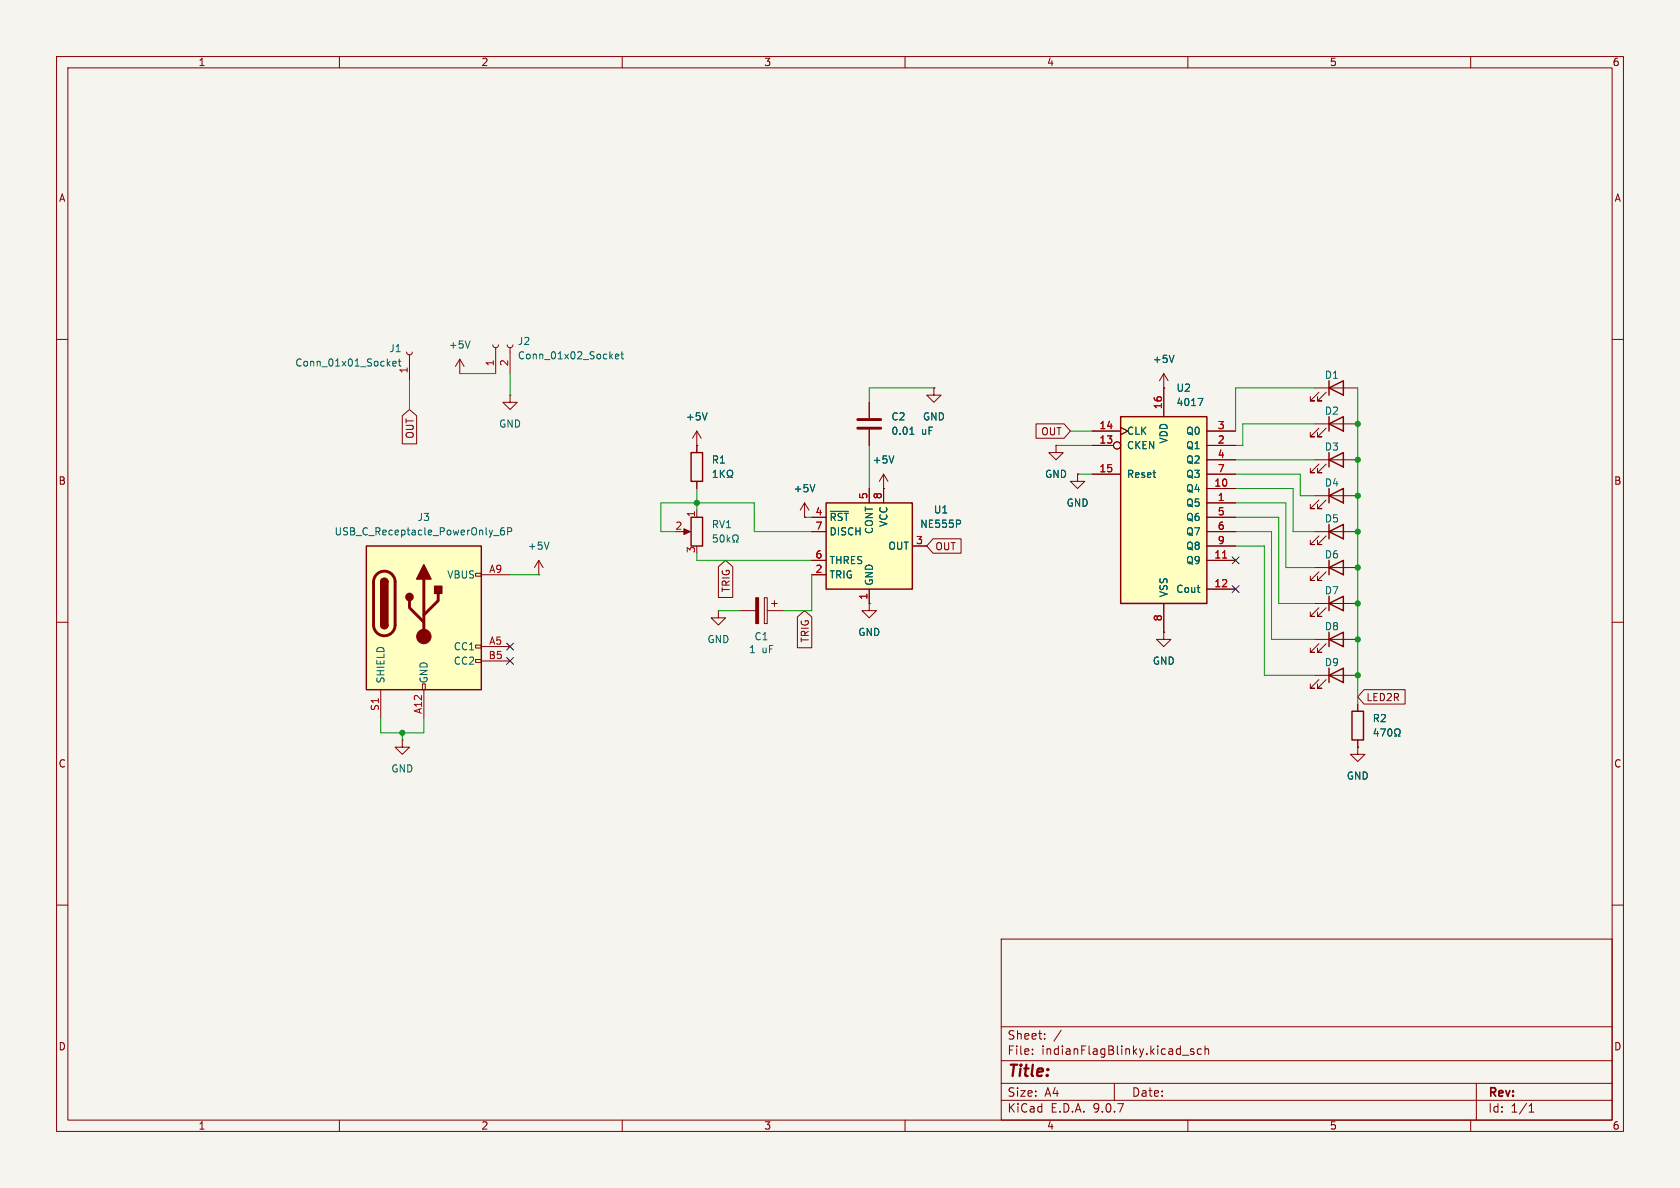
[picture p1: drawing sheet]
<svg xmlns="http://www.w3.org/2000/svg" width="297mm" height="210mm" viewBox="0 0 297 210" stroke-linecap="round" stroke-linejoin="round" font-family="sans-serif">
<path d="M0 0h297v210h-297z" fill="#f5f4ef" stroke="#f5f4ef" stroke-width=".18"/>
<g fill="none" stroke="#840000" stroke-width=".18">
<path d="M10 10h277v190h-277zM12 12h273v186h-273zM60 10v2M110 10v2M160 10v2M210 10v2M260 10v2M10 60h2M87.1 61l.2 .3 .3 .2 .4-.2 .1-.3M87.6 61.5v4.5M89.7 61l.1 .3 .4 .2 .3-.2 .2-.3M90.2 61.5v4.5"/>
<path d="M285 60h2M232.4 87.6h7.6M232.4 81.3h7.6M233.2 88.4l-1.6 1.5h.8h-.8v-.7M233.2 82l-1.6 1.6h.8h-.8v-.8M234.4 88.4l-1.5 1.5h.8h-.8v-.7M234.4 82l-1.5 1.6h.8h-.8v-.8M10 110h2M232.4 119.4h7.6M285 110h2M233.2 120.1l-1.6 1.6h.8h-.8v-.8M234.4 120.1l-1.5 1.6h.8h-.8v-.8"/>
<path d="M10 160h2M177 166h108v32h-108zM285 160h2M60 198v2M110 198v2M160 198v2M177 194.5h108M177 191.5h108M177 187.5h108M177 181.5h108M182.5 186.3v.1M182.5 185.5v.1"/>
<path d="M184.7 183.6v.1M184.7 182.8v.1M187.6 182.1l-1.3 2M197 191.5v3M209 186.5h1.2M210 198v2M211 185.5l-.3-.1-.2 .2v.2l.5 .2v.3h-.5M212.4 185.5l-.4-.1-.3 .3v.4l.1 .2h.6M213 185.5l.2-.1 .4 .1 .1 .9M213 184.9v1.5M260 198v2M261 191.5v6.5"/>
<path d="M270.3 196.6h.9M270.3 195.5l.4-.4v1.5"/>
</g>
<path d="M108.8 63l.6-.1-.1-.2-.3-.1-.2 .2v.6h.5M109.8 62.6h.4M109.9 62.2v1.1l.3 .1" fill="none" stroke="#006464" stroke-width=".18"/>
<path d="M234.9 87.6l2.6-1.2v2.5zM234.9 81.3l2.6-1.3v2.6zM234.9 80v2.6M234.9 86.4v2.5M234.9 119.4l2.6-1.3v2.6zM234.9 118.1v2.6" fill="none" stroke="#840000" stroke-width=".25"/>
<path d="M64.8 96.5h20.3v25.4h-20.3z" fill="#ffffc2"/>
<g fill="none" stroke="#840000" stroke-width=".18">
<path d="M71.9 62.2l.1 .4 .4 .1 .4-.1 .1-.4M72.4 62.7v4.6M81.3 66h.1M81.3 63.5l-.8 1.3M81.3 63.5l.7 1.3M81.3 63.5v2.5M123.2 78.7h.1M123.2 76.2v3.8M123.2 76.2l-.8 1.3M123.2 76.2l.8 1.3M123.2 85.1v1.3M84.1 101.3h1v.6h-1z"/>
<path d="M84.1 114h1v.6h-1zM84.1 116.6h1v.5h-1zM85.1 101.6h5.1M85.1 114.3h5.1M85.1 116.8h5.1M127 108v1.2h1.3l-1.3 1.3-1.3-1.3h1.3M127 108h.1M130.8 108h2.8M135.1 105.7h.5v4.5h-.5zM135.6 108h2.8M136.4 106.7h1M136.9 106.2v1"/>
<path d="M153.7 106.7v1.3h1.2l-1.2 1.2-1.3-1.2h1.3M153.7 106.7h.1M67.3 121.9v5.1M71.1 130.8v1.3h1.3l-1.3 1.3-1.3-1.3h1.3M71.1 130.8h.1M74.7 120.9h.5v1h-.5zM74.9 121.9v5.1"/>
</g>
<path d="M64.8 96.5h20.3v25.4h-20.3zM122.2 80h2v5.1h-2zM67.3 102.9a.64 .64 0 0 1 .6-.7 .64 .64 0 0 1 .7 .7M67.3 110.5a.64 .64 0 0 0 .6 .6 .64 .64 0 0 0 .7-.6" fill="none" stroke="#840000" stroke-width=".25"/>
<path d="M66.6 101.5a1.9 1.9 0 0 1 2.1-.4 1.9 1.9 0 0 1 1.1 1.8v7.6a1.91 1.91 0 0 1-1.9 1.9 1.91 1.91 0 0 1-1.9-1.9v-7.8l.2-.6zM72.4 106.2v1.2l2.5 2.6M74.9 102.4v10.1M77.5 104.9v1.3l-2.6 2.5" fill="none" stroke="#840000" stroke-width=".51"/>
<g fill="#840000" stroke="#840000" stroke-width=".25">
<path d="M67.3 102.9h1.3v7.6h-1.3z"/>
<path d="M67.5 102.4a.64 .64 0 0 1 .7-.1 .64 .64 0 0 1 .4 .6h-1.3z"/>
<path d="M67.3 110.5h1.3a.64 .64 0 0 1-.7 .6 .64 .64 0 0 1-.6-.6z"/>
<path d="M74.9 99.8l1.3 2.6h-2.5z"/>
<path d="M76.8 103.6h1.3v1.3h-1.3z"/>
<circle cx="72.4" cy="105.5" r=".63"/>
</g>
<g fill="#840000" stroke="#840000" stroke-width=".18">
<path d="M133.6 105.7h.5v4.5h-.5z"/>
<circle cx="74.9" cy="112.5" r="1.27"/>
</g>
<g fill="none" stroke="#006464" stroke-width=".18">
<path d="M69.4 64.3l.6-.1v-.3h-.4l-.2 .1 .1 .7h.5M70.4 63.9h.5M70.6 63.4v1.1l.3 .2M83.1 60.3l-.4 1.2M125 73l-.4 1.2M87.3 94.7h.9M89.1 93.3l-.4 .1a.86 .86 0 0 0 0 1.2l.4-.2 .1-.4-.2-.2h-.3l-.2 .2M89.7 94l.7-.1 .1-.2-.1-.3-.7-.1v1.3M126.1 84.4h.7M126.1 83.5l.3-.4v1.3M127.4 83.1v1.3M127.5 83.7l.6 .7"/>
<path d="M128.1 83.1l-.7 .8M128.6 84.4h.3v-.2a.54 .54 0 0 1-.3-.8 .54 .54 0 0 1 .7-.2 .58 .58 0 0 1-.1 1v.2h.3"/>
</g>
<path d="M146 88.9h15.3v15.2h-15.3z" fill="#ffffc2"/>
<path d="M122.2 91.4h2v5.1h-2zM146 88.9h15.3v15.2h-15.3zM234.9 94l2.6-1.3v2.6zM234.9 92.7v2.6M234.9 99.1v2.5M234.9 113l2.6-1.2v2.5zM234.9 100.3l2.6-1.2v2.5zM234.9 106.7l2.6-1.3v2.6zM234.9 105.4v2.6M234.9 111.8v2.5M239 125.7h2v5.1h-2z" fill="none" stroke="#840000" stroke-width=".25"/>
<g fill="none" stroke="#840000" stroke-width=".18">
<path d="M90.2 69.9v1.2h1.2l-1.2 1.3-1.3-1.3h1.3M90.2 69.9h.1M153.7 71.1v2.8M153.7 75.9v2.8M165.1 68.6v1.3h1.3l-1.3 1.2-1.3-1.2h1.3M165.1 68.6h.1M186.7 78.7v1.3h1.3l-1.3 1.3-1.3-1.3h1.3M186.7 78.7h.1M205.7 68.6h.1M205.7 66l-.7 1.3M205.7 66l.8 1.3M205.7 66v2.6"/>
<path d="M95.2 99.1l-.7 1.2M95.2 99.1l.8 1.2M95.2 99.1v2.5M120.6 94h1.1M123.2 90.2v1.2M142.2 91.4h.1M142.2 88.9l-.7 1.3M142.2 88.9l.8 1.3M142.2 88.9v2.5M143.5 91.4h2.5M143.5 94h2.5M143.5 99.1h2.5"/>
<path d="M153.7 86.4v2.5M156.2 86.4h.1M156.2 83.8v5.1M156.2 83.8l-.8 1.3M156.2 83.8l.8 1.3M161.3 96.5h2.5M232.4 94h7.6M233.2 94.7l-1.6 1.6h.8h-.8v-.8M234.4 94.7l-1.5 1.6h.8h-.8v-.8M95.2 101.6h.1M143.5 101.6h2.5M153.7 104.1v2.6"/>
<path d="M232.4 113h7.6M232.4 100.3h7.6M232.4 106.7h7.6M233.2 113.8l-1.6 1.5h.8h-.8v-.7M233.2 101.1l-1.6 1.5h.8h-.8v-.7M233.2 107.4l-1.6 1.6h.8h-.8v-.8M234.4 113.8l-1.5 1.5h.8h-.8v-.7M234.4 101.1l-1.5 1.5h.8h-.8v-.7M234.4 107.4l-1.5 1.6h.8h-.8v-.8M240 132.1v1.3h1.3l-1.3 1.2-1.2-1.2h1.2M240 132.1h.1M240 124.5v1.2"/>
<path d="M240 130.8v1.3"/>
</g>
<g fill="none" stroke="#006464" stroke-width=".18">
<path d="M160.9 76.8h.7M161.1 75.7l.1-.2v1.3M207.6 62.8l-.5 1.3M97.1 95.8l-.5 1.3M126.7 94.6h-.6v.6l.2-.2 .4 .1 .1 .2-.1 .4-.1 .1-.5-.1M127.4 94.7l.2-.1a.68 .68 0 0 1 .4 .6 .68 .68 0 0 1-.4 .6l-.2-.1-.1-.4zM128.6 94.6v1.2M128.7 95.3l.3 .5M129 95l-.4 .5M129.5 95.8h.3v-.2a.54 .54 0 0 1-.2-.8 .54 .54 0 0 1 .7-.2 .58 .58 0 0 1-.1 1v.2h.3M144.1 85.7l-.5 1.2M146.8 90.4h3.2"/>
<path d="M158 80.6l-.4 1.3M169.7 92l.1 .2-.1 .4M243.2 128.8l-.3 .9h.8M243.5 129.3v.8M244.1 128.8h.8l-.5 1.3M245.5 129l.1-.2a.68 .68 0 0 1 .5 .7 .68 .68 0 0 1-.5 .6l-.1-.1-.2-.4zM246.6 130.1h.3v-.2a.54 .54 0 0 1-.3-.8 .54 .54 0 0 1 .7-.2 .58 .58 0 0 1-.1 1v.2h.3"/>
</g>
<path d="M120.9 93.5l1.1 .5-1.1 .5z" fill="#840000" stroke="#840000" stroke-width=".18"/>
<path d="M151.6 75.7h4.1M151.6 74.2h4.1" fill="none" stroke="#840000" stroke-width=".51"/>
<path d="M198.1 73.7h15.3v33h-15.3z" fill="#ffffc2"/>
<path d="M198.1 73.7h15.3v33h-15.3zM234.9 74.9l2.6-1.2v2.5zM234.9 68.6l2.6-1.3v2.6zM234.9 67.3v2.6M234.9 73.7v2.5" fill="none" stroke="#840000" stroke-width=".25"/>
<g fill="none" stroke="#840000" stroke-width=".18">
<path d="M71.1 73.5l1.3-1.1 1.3 1.1v5h-2.6zM123.2 78.7h.1M123.2 78.7v1.3M153.7 71.1v2.8M153.7 75.9v2.8M165.1 68.6h.1M183.2 74.9h4.9l1.1 1.3-1.1 1.3h-4.9zM186.7 78.7h.1M193 76.2h5.1M193 78.7h3.8M198.1 75.6l1.3 .6-1.3 .6M205.7 68.6h.1"/>
<path d="M205.7 68.6v5.1M213.4 76.2h5M213.4 78.7h5M232.4 74.9h7.6M232.4 68.6h7.6M233.2 75.7l-1.6 1.5h.8h-.8v-.7M233.2 69.3l-1.6 1.6h.8h-.8v-.8M234.4 75.7l-1.5 1.5h.8h-.8v-.7M234.4 69.3l-1.5 1.6h.8h-.8v-.8M123.2 85.1v1.3M142.2 91.4h.1M143.5 91.4h2.5"/>
<path d="M143.5 94h2.5M143.5 99.1h2.5M153.7 86.4v2.5M156.2 86.4h.1M156.2 86.4v2.5M161.3 96.5h2.5M164.9 95.2h5v2.6h-5l-1.1-1.3zM190.5 83.8v1.3h1.3l-1.3 1.3-1.3-1.3h1.3M190.5 83.8h.1M193 83.8h5.1M213.4 83.8h5M213.4 81.3h5"/>
<path d="M213.4 86.4h5M213.4 88.9h5M213.4 91.4h5M213.4 94h5M213.4 96.5h5M213.4 99.1h5M127 100.2l1.3-1.1 1.2 1.1v5.4h-2.5zM141 109.1l1.2-1.1 1.3 1.1v5.4h-2.5zM143.5 101.6h2.5M153.7 106.7h.1M153.7 104.1v2.6M205.7 111.8v1.2h1.3l-1.3 1.3-1.2-1.3h1.2"/>
<path d="M205.7 111.8h.1M205.7 106.7v5.1M213.4 104.1h5M240 132.1h.1M240 124.5v1.2M240 130.8v1.3M241.1 121.9h7.3v2.6h-7.3l-1.1-1.3z"/>
<circle cx="197.5" cy="78.7" r=".63"/>
</g>
<path d="M216.1 98.6h.8" fill="none" stroke="#a90000" stroke-width=".18"/>
<g fill="none" stroke="#006464" stroke-width=".18">
<path d="M125 73l-.4 1.2M160.9 76.8h.7M161.1 75.7l.1-.2v1.3M207.6 62.8l-.5 1.3M211.8 70.4h.9l-.6 1.3M126.1 84.4h.7M126.1 83.5l.3-.4v1.3M127.4 83.1v1.3M127.5 83.7l.6 .7M128.1 83.1l-.7 .8M128.6 84.4h.3v-.2a.54 .54 0 0 1-.3-.8 .54 .54 0 0 1 .7-.2 .58 .58 0 0 1-.1 1v.2h.3M144.1 85.7l-.5 1.2"/>
<path d="M146.8 90.4h3.2M158 80.6l-.4 1.3M169.7 92l.1 .2-.1 .4M243.2 128.8l-.3 .9h.8M243.5 129.3v.8M244.1 128.8h.8l-.5 1.3M245.5 129l.1-.2a.68 .68 0 0 1 .5 .7 .68 .68 0 0 1-.5 .6l-.1-.1-.2-.4zM246.6 130.1h.3v-.2a.54 .54 0 0 1-.3-.8 .54 .54 0 0 1 .7-.2 .58 .58 0 0 1-.1 1v.2h.3"/>
</g>
<g fill="none" stroke="#009600" stroke-width=".18">
<path d="M72.4 67.3v5.1M81.3 66h6.3M90.2 66v3.9M153.7 78.7v7.7M165.1 68.6h-11.4v2.5M186.7 78.7h6.3M189.2 76.2h3.8M232.4 68.6h-14v7.6M232.4 74.9h-12.7v3.8h-1.3M240 68.6v55.9M119.4 94h-2.6v-5.1h16.5v5.1h10.2M123.2 86.4v3.8"/>
<path d="M123.2 97.8v1.3h20.3M142.2 91.4h1.3M190.5 83.8h2.5M218.4 96.5h5.1v22.9h8.9M218.4 91.4h7.7v15.3h6.3M218.4 94h6.4v19h7.6M218.4 83.8h11.5v3.8h2.5M218.4 88.9h8.9v11.4h5.1M218.4 86.4h10.2v7.6h3.8M218.4 81.3h14M90.2 101.6h5M127 108h3.8"/>
<path d="M143.5 101.6v6.4h-5.1M67.3 127v2.5h7.6v-2.5M71.1 129.5v1.3"/>
</g>
<path d="M217.8 98.5l1.2 1.2M219 98.5l-1.2 1.2M89.6 116.2l1.2 1.2M89.6 113.7l1.2 1.2M90.8 116.2l-1.2 1.2M90.8 113.7l-1.2 1.2M217.8 103.5l1.2 1.2M219 103.5l-1.2 1.2" fill="none" stroke="#000084" stroke-width=".18"/>
<g fill="#009600" stroke="#009600" stroke-width=".18">
<circle cx="123.2" cy="88.9" r=".46"/>
<circle cx="71.1" cy="129.5" r=".46"/>
<circle cx="240" cy="113" r=".46"/>
<circle cx="240" cy="87.6" r=".46"/>
<circle cx="240" cy="94" r=".46"/>
<circle cx="240" cy="106.7" r=".46"/>
<circle cx="240" cy="100.3" r=".46"/>
<circle cx="240" cy="119.4" r=".46"/>
<circle cx="240" cy="81.3" r=".46"/>
<circle cx="240" cy="74.9" r=".46"/>
</g>
<text font-size="2.8" fill="#840000" x="178" y="190.9">Title:</text>
<g font-size="2.1" fill="#840000">
<text x="178" y="184">Sheet:</text>
<text x="178" y="186.7">File:</text>
<text x="184.1" y="186.7">indianFlagBlinky.kicad_sch</text>
<text x="178" y="196.9">KiCad</text>
<text x="178" y="194.1">Size:</text>
<text x="184.7" y="194.1">A4</text>
<text x="185.7" y="196.9">E.D.A.</text>
<text x="193.3" y="196.9">9.0.7</text>
<text x="200" y="194.1">Date:</text>
<text x="263" y="194.3">Rev:</text>
<text x="263" y="196.9">Id:</text>
<text x="267.1" y="196.9">1/1</text>
</g>
<g font-size="1.8" fill="#840000">
<text x="35" y="11.9">1</text>
<text x="85" y="11.9">2</text>
<text x="135" y="11.9">3</text>
<text x="185" y="11.9">4</text>
<text x="235" y="11.9">5</text>
<text x="285" y="11.9">6</text>
<text x="10.3" y="35.9">A</text>
<text x="285.3" y="35.9">A</text>
<text x="73.3" y="77.7" transform="rotate(-90 73.3 77.7)">OUT</text>
<text x="184" y="77.2">OUT</text>
<text x="10.3" y="85.9">B</text>
<text x="285.3" y="85.9">B</text>
<text x="165.3" y="97.5">OUT</text>
<text x="129.2" y="104.8" transform="rotate(-90 129.2 104.8)">TRIG</text>
<text x="143.2" y="113.7" transform="rotate(-90 143.2 113.7)">TRIG</text>
<text x="241.5" y="124.1">LED2R</text>
<text x="10.3" y="135.9">C</text>
<text x="285.3" y="135.9">C</text>
<text x="10.3" y="185.9">D</text>
<text x="285.3" y="185.9">D</text>
<text x="35" y="199.9">1</text>
<text x="85" y="199.9">2</text>
<text x="135" y="199.9">3</text>
<text x="185" y="199.9">4</text>
<text x="235" y="199.9">5</text>
<text x="285" y="199.9">6</text>
</g>
<g font-size="1.8" fill="#006464">
<text x="52.1" y="65">Conn_01x01_Socket</text>
<text x="68.7" y="62.5">J1</text>
<text x="79.2" y="61.8">+5V</text>
<text x="91.4" y="61.2">J2</text>
<text x="91.4" y="63.7">Conn_01x02_Socket</text>
<text x="203.7" y="64.4">+5V</text>
<text x="207.9" y="69.4">U2</text>
<text x="207.9" y="72">4017</text>
<text x="234.1" y="67.2">D1</text>
<text x="88.1" y="75.8">GND</text>
<text x="121.2" y="74.5">+5V</text>
<text x="157.5" y="74.5">C2</text>
<text x="157.5" y="77.1">0.01</text>
<text x="162.9" y="77.1">uF</text>
<text x="163.1" y="74.5">GND</text>
<text x="199.1" y="77.1">CLK</text>
<text x="209.6" y="77.1">Q0</text>
<text x="234.1" y="73.5">D2</text>
<text x="125.7" y="82.1">R1</text>
<text x="154.2" y="82.1">+5V</text>
<text x="199.1" y="79.6">CKEN</text>
<text x="206.6" y="78.5" transform="rotate(-90 206.6 78.5)">VDD</text>
<text x="209.6" y="79.6">Q1</text>
<text x="209.6" y="82.1">Q2</text>
<text x="234.1" y="79.9">D3</text>
<text x="140.2" y="87.2">+5V</text>
<text x="184.7" y="84.7">GND</text>
<text x="188.5" y="89.8">GND</text>
<text x="199.1" y="84.7">Reset</text>
<text x="209.6" y="84.7">Q3</text>
<text x="209.6" y="87.2">Q4</text>
<text x="209.6" y="89.8">Q5</text>
<text x="234.1" y="86.2">D4</text>
<text x="59" y="94.8">USB_C_Receptacle_PowerOnly_6P</text>
<text x="73.7" y="92.3">J3</text>
<text x="125.7" y="93.6">RV1</text>
<text x="146.6" y="92.3">~{RST}</text>
<text x="146.6" y="94.8">DISCH</text>
<text x="154.5" y="94.5" transform="rotate(-90 154.5 94.5)">CONT</text>
<text x="157.1" y="93.2" transform="rotate(-90 157.1 93.2)">VCC</text>
<text x="162.6" y="93.5">NE555P</text>
<text x="165" y="91">U1</text>
<text x="209.6" y="92.3">Q6</text>
<text x="209.6" y="94.8">Q7</text>
<text x="234.1" y="92.6">D5</text>
<text x="93.2" y="97.4">+5V</text>
<text x="146.6" y="99.9">THRES</text>
<text x="157" y="97.4">OUT</text>
<text x="209.6" y="97.4">Q8</text>
<text x="209.6" y="99.9">Q9</text>
<text x="234.1" y="98.9">D6</text>
<text x="79" y="102.5">VBUS</text>
<text x="146.6" y="102.5">TRIG</text>
<text x="154.5" y="103.6" transform="rotate(-90 154.5 103.6)">GND</text>
<text x="206.6" y="105.7" transform="rotate(-90 206.6 105.7)">VSS</text>
<text x="207.8" y="105">Cout</text>
<text x="234.1" y="105.3">D7</text>
<text x="125" y="113.9">GND</text>
<text x="133.3" y="113.4">C1</text>
<text x="151.6" y="112.6">GND</text>
<text x="234.1" y="111.6">D8</text>
<text x="80.1" y="115.2">CC1</text>
<text x="80.1" y="117.7">CC2</text>
<text x="132.3" y="115.7">1</text>
<text x="134.7" y="115.7">uF</text>
<text x="203.7" y="117.7">GND</text>
<text x="234.1" y="118">D9</text>
<text x="68.2" y="120.9" transform="rotate(-90 68.2 120.9)">SHIELD</text>
<text x="75.8" y="120.9" transform="rotate(-90 75.8 120.9)">GND</text>
<text x="242.6" y="127.9">R2</text>
<text x="69.1" y="136.8">GND</text>
<text x="238" y="138">GND</text>
</g>
<g font-size="1.8" fill="#a90000">
<text x="87.4" y="64.8" transform="rotate(-90 87.4 64.8)">1</text>
<text x="89.9" y="64.8" transform="rotate(-90 89.9 64.8)">2</text>
<text x="72.1" y="66.1" transform="rotate(-90 72.1 66.1)">1</text>
<text x="194.3" y="75.9">14</text>
<text x="205.5" y="72.4" transform="rotate(-90 205.5 72.4)">16</text>
<text x="215.2" y="75.9">3</text>
<text x="194.3" y="78.5">13</text>
<text x="194.3" y="83.6">15</text>
<text x="215.2" y="78.5">2</text>
<text x="215.2" y="81">4</text>
<text x="215.2" y="83.6">7</text>
<text x="153.4" y="88.3" transform="rotate(-90 153.4 88.3)">5</text>
<text x="156" y="88.3" transform="rotate(-90 156 88.3)">8</text>
<text x="214.6" y="86.1">10</text>
<text x="215.2" y="88.6">1</text>
<text x="119.3" y="93.7">2</text>
<text x="122.9" y="91.5" transform="rotate(-90 122.9 91.5)">1</text>
<text x="144.1" y="91.2">4</text>
<text x="144.1" y="93.7">7</text>
<text x="215.2" y="91.2">5</text>
<text x="215.2" y="93.7">6</text>
<text x="86.4" y="101.3">A9</text>
<text x="122.9" y="97.9" transform="rotate(-90 122.9 97.9)">3</text>
<text x="144.1" y="98.8">6</text>
<text x="144.1" y="101.3">2</text>
<text x="161.9" y="96.3">3</text>
<text x="214.6" y="98.8">11</text>
<text x="215.2" y="96.3">9</text>
<text x="153.4" y="106.1" transform="rotate(-90 153.4 106.1)">1</text>
<text x="214.6" y="103.9">12</text>
<text x="205.5" y="109.9" transform="rotate(-90 205.5 109.9)">8</text>
<text x="86.3" y="116.6">B5</text>
<text x="86.4" y="114">A5</text>
<text x="67.1" y="125.8" transform="rotate(-90 67.1 125.8)">S1</text>
<text x="74.7" y="126.3" transform="rotate(-90 74.7 126.3)">A12</text>
</g>
</svg>
